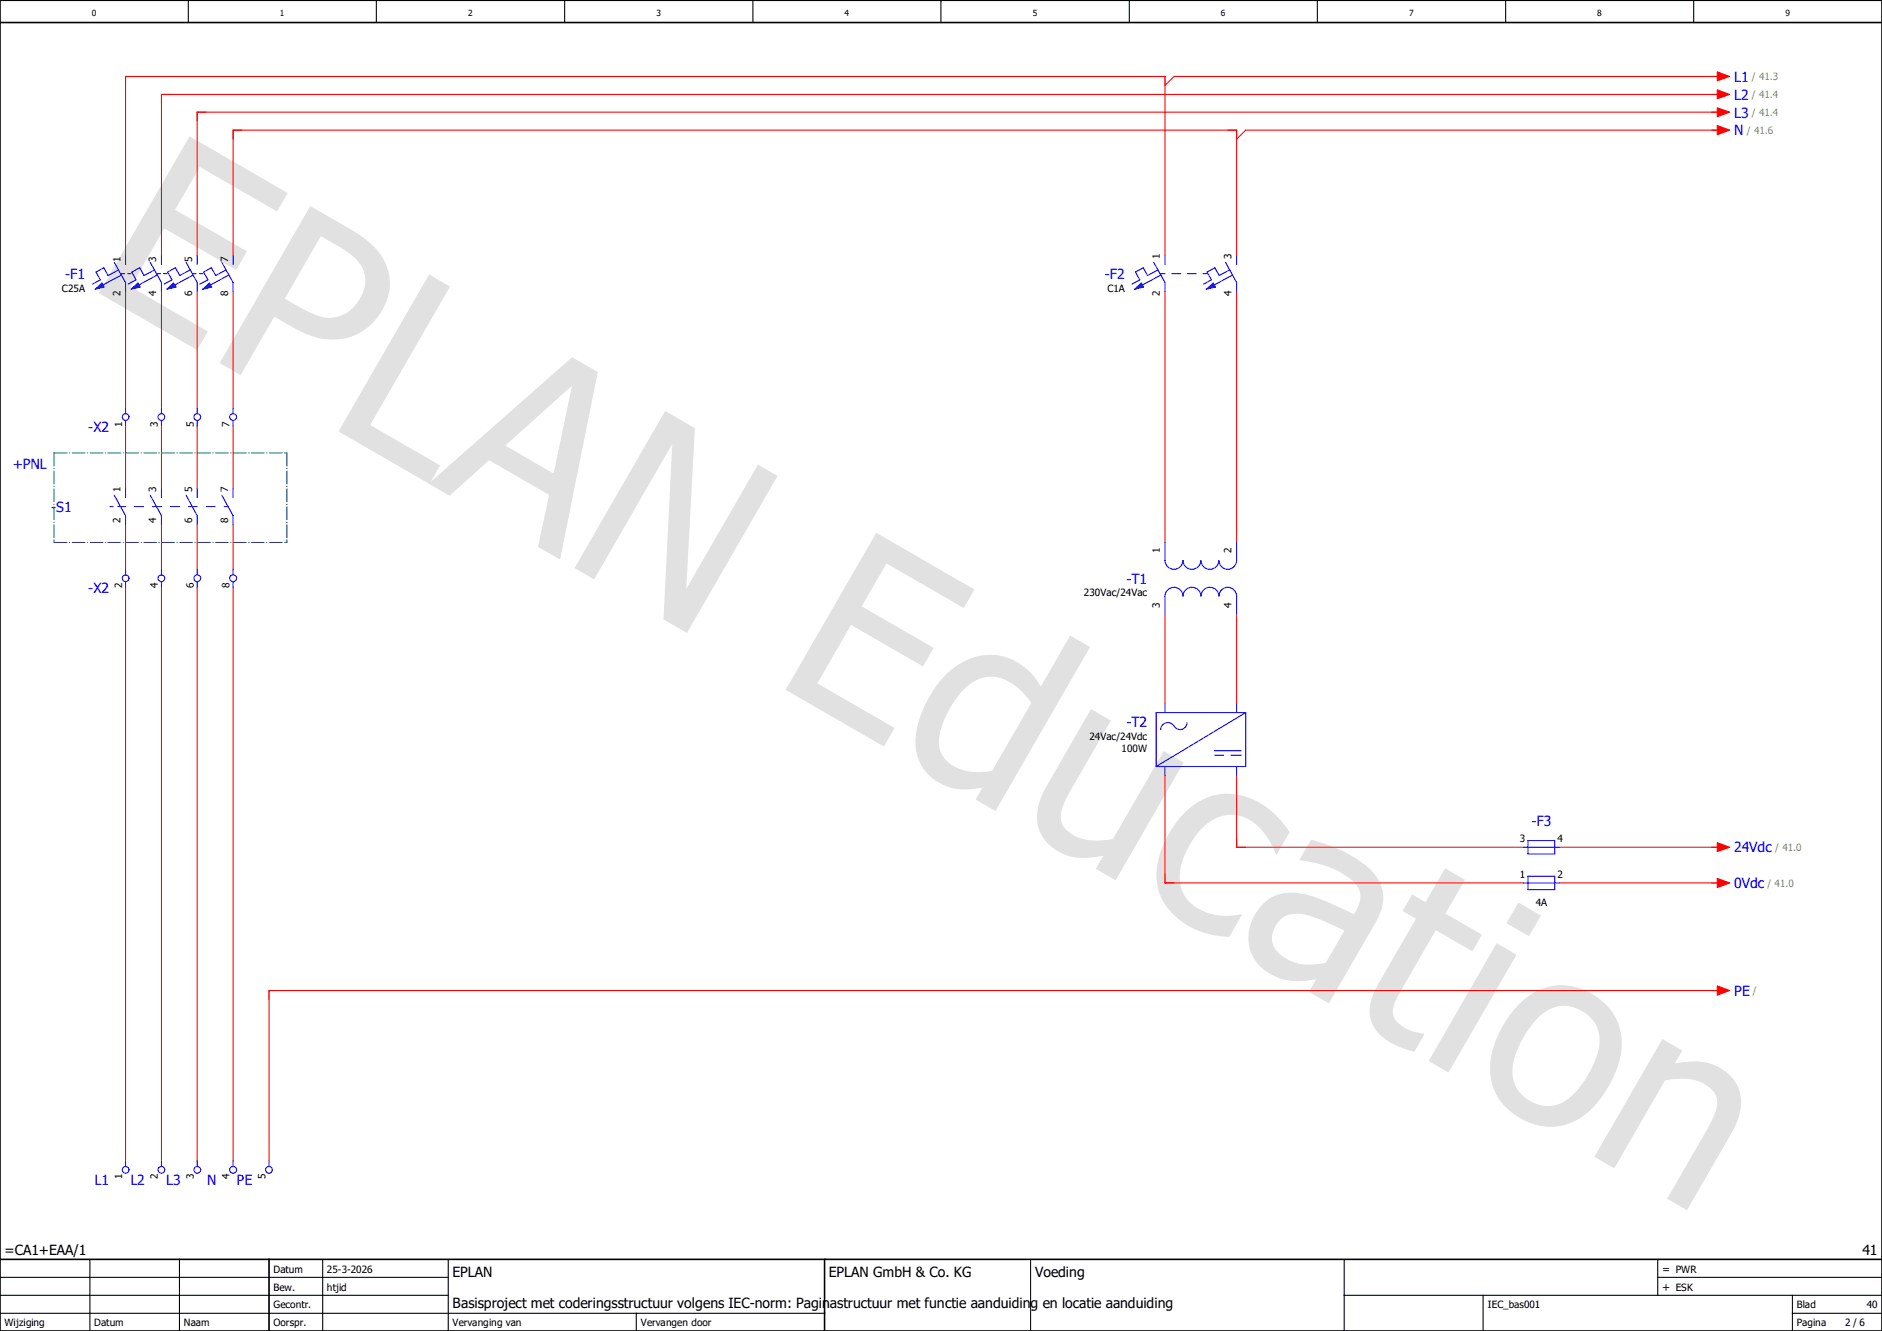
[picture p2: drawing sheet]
<svg xmlns="http://www.w3.org/2000/svg" width="297mm" height="210mm" viewBox="0 0 297 210" stroke-linecap="round" stroke-linejoin="round" font-family="sans-serif">
<path d="M210.1 -.1l-210.1 210.2M0 160.4l70.2 49.6M0 210v.1" fill="none" stroke="#fff" stroke-width=".16"/>
<g fill="none" stroke="#000" stroke-width=".17">
<path d="M29.7 0v3.6M59.4 0v3.6M89.1 0v3.6M118.8 0v3.6M148.5 0v3.6M178.2 0v3.6M207.9 0v3.6M237.6 0v3.6M267.3 0v3.6M14.2 198.7v11.3M28.3 198.7v11.3M50.9 198.7v11.3"/>
<path d="M70.7 198.7v11.3M162.6 198.7v11.3M212.1 198.7v11.3M261.6 198.7v5.7M0 207.2h130.1M0 204.4h70.7M0 201.5h70.7M100.4 207.2v2.8M212.1 204.4h84.9M234.1 204.4v5.6M261.6 201.5h35.4M282.9 207.2h14.1"/>
<path d="M282.9 204.4v5.6"/>
</g>
<path d="M0 3.6h297M0 0h297v210h-297zM0 198.7h297M42.5 198.7v11.3M130.1 198.7v11.3" fill="none" stroke="#000" stroke-width=".25"/>
<path d="M29.9 21.5l15.5 9-1.7 2.9-12.2-7.1-3.9 6.8 11.4 6.6-1.7 2.9-11.4-6.6-5.3 9.3 12.2 7-1.7 2.9-15.5-8.9zM49 32.5l6.2 3.6a12.1 12.1 0 0 1 5.8 5.9 8.4 8.4 0 0 1-2.2 8.9 9.4 9.4 0 0 1-11.2 1.4l-4.3-2.3-5.3 9.2-3.3-1.9zM50.6 37.3l-5.7 9.8 2.3 1.3a8.8 8.8 0 0 0 5.6 1.7 6.1 6.1 0 0 0 4.7-6.9 7.2 7.2 0 0 0-3.6-4.1zM67.7 43.3l3.3 1.9-12.6 21.9 11.1 6.3-1.7 3-14.4-8.3zM67.6 76.3l22.7-19.9 4 2.3-5.9 29.6-3.5-2 1.8-8.2-9.5-5.5-6.2 5.6zM79.7 70.3l7.7 4.4 2.9-13.9zM105 64.9l4.7 2.7-1.4 25.3 11.3-19.6 3.1 1.8-14.3 24.8-3.7-2.2 1.4-27.6-12.3 21.3-3.1-1.8zM138.3 84.1l15.5 8.9-1.7 2.9-12.2-7-3.9 6.8 11.3 6.5-1.6 2.9-11.4-6.5-5.3 9.2 12.2 7.1-1.7 2.9-15.5-9zM149.4 106.4a9.3 9.3 0 0 1 9.9-2.5 9.8 9.8 0 0 1 5 4.4l4.6-8 3.1 1.8-14.9 25.9-3.1-1.8 1.1-1.9a8.7 8.7 0 0 1-9.1-2.7 8.4 8.4 0 0 1-1-8 18.7 18.7 0 0 1 4.4-7.2zM152.1 108.8a14 14 0 0 0-3.9 8.4 4.8 4.8 0 0 0 4.1 4.4 10.4 10.4 0 0 0 4.3 0l6.2-10.7a9.3 9.3 0 0 0-5.7-4.1 5.9 5.9 0 0 0-5 2zM172.2 111.9l3.1 1.8-6.4 11.1a8.6 8.6 0 0 0-1.5 4.4 4 4 0 0 0 3 3 10.8 10.8 0 0 0 5.2 .2l8.1-13.9 3.1 1.8-10.7 18.6-3.2-1.8 1.2-2.1a9.5 9.5 0 0 1-7.1-.7 6.3 6.3 0 0 1-2.9-8l1.1-2.4zM186.7 128.5a9.4 9.4 0 0 1 12.7-1.5 14.8 14.8 0 0 1 4.1 4.3l-2 3.5-.2-.1a9.9 9.9 0 0 0-4.8-5.7 6.1 6.1 0 0 0-7.2 2.1 12 12 0 0 0-3.1 7.5 6.1 6.1 0 0 0 5.1 5.7 10.3 10.3 0 0 0 4.5 0l.2 .1-2 3.5a12.3 12.3 0 0 1-10.6-6 10 10 0 0 1 .4-9.1l1.6-2.7zM201.9 145.2a3.6 3.6 0 0 0-.3 5 7.5 7.5 0 0 0 7.1 1.8l.5-.1 3-5.1-2.4-1.1a10.6 10.6 0 0 0-6-1.5 3.1 3.1 0 0 0-1.9 1zM206.9 132.5a20.8 20.8 0 0 1 9.9 5.3 6 6 0 0 1 .6 7.3l-7.7 13.2-3.1-1.8 1.1-2a10 10 0 0 1-7.9-1.2 6.7 6.7 0 0 1-1.1-9.9 6.4 6.4 0 0 1 7-2.3 36.2 36.2 0 0 1 7.9 3.2 4.3 4.3 0 0 0 .9-3.8 7.3 7.3 0 0 0-3.8-3.3 22.3 22.3 0 0 0-5.6-1.5zM222.9 141.1l2.1 1.2 3.1-5.3 3.1 1.8-3.1 5.4 5.8 3.3-1.5 2.6-5.8-3.3-5.1 8.9a10.4 10.4 0 0 0-1.7 3.8 2.96 2.96 0 0 0 2 2.7 7.7 7.7 0 0 0 2.8 .9l.2 .1-1.6 2.8-1.2-.4a9.5 9.5 0 0 1-5.2-3.6 5.6 5.6 0 0 1-.1-5.2l.8-1.5 6-10.3-2.2-1.3zM236.2 148.8l3.1 1.8-10.7 18.6-3.1-1.8zM239.6 142.4l3.6 2.1-1.9 3.2-3.6-2zM239.5 158.6a9.2 9.2 0 0 1 13.2-.7 9.2 9.2 0 0 1 2.5 10.8 15.8 15.8 0 0 1-6.3 8 9 9 0 0 1-9.8-.8 9 9 0 0 1-3.4-10.6 18.1 18.1 0 0 1 3.8-6.7zM242.6 160.7a15.1 15.1 0 0 0-3.9 7.7 5.6 5.6 0 0 0 3.4 5.6 5.6 5.6 0 0 0 6.4-1.5 15.5 15.5 0 0 0 3.9-7.7 5.6 5.6 0 0 0-6.9-5.9 6.3 6.3 0 0 0-2.9 1.8zM262.4 163.9l3.1 1.9-1.2 2a9.5 9.5 0 0 1 7.8 1.1 6.2 6.2 0 0 1 2.2 7.5l-1.1 2.5-7 12.1-3.1-1.9 6.1-10.5a11.7 11.7 0 0 0 1.8-4.5 3.6 3.6 0 0 0-2.5-3.3 9.8 9.8 0 0 0-5.7-.3l-8 13.8-3.2-1.8z" fill="#e1e1e1"/>
<g fill="none" stroke="#f00" stroke-width=".17">
<path d="M271.5 12.1h-86.2l-1.4 1.4M271.5 14.9h-246v25.4M271.5 17.7h-240.4v22.6M271.5 20.5h-74.9l-1.4 1.5M19.8 40.3v-28.2h164.1v28.2M19.8 46v18.4M25.5 46v18.4M31.1 46v18.4M36.8 40.3v-19.8h158.4v19.8M36.8 46v18.4M183.9 46v39.6M195.2 46v39.6"/>
<path d="M19.8 67.2v9.9M25.5 67.2v9.9M31.1 67.2v9.9M36.8 67.2v9.9M19.8 82.8v7M19.8 92.7v90.5M25.5 82.8v7M25.5 92.7v90.5M31.1 82.8v7M31.1 92.7v90.5M36.8 82.8v7M36.8 92.7v90.5"/>
<path d="M183.9 96.9v14.1M195.2 96.9v14.1M183.9 122.3v17h56.5M195.2 122.3v11.4h45.2M246.1 139.3h25.4M246.1 133.7h25.4M271.5 156.3h-229v26.9"/>
</g>
<g fill="none" stroke="#00f" stroke-width=".17">
<path d="M18 41.4l1.8 3.2v1.4M18.7 42.6l-1.6 .9-.7-1.3-1.2 .7 .6 1.3-1.2 .6M19.1 43.2h.5M19.2 43.4l-2.9 1.6M19.8 40.3v1.4M20.2 43.2h.5M20.7 45.6l1.1-.9 .3 .6zM23.7 41.4l1.8 3.2v1.4M24.4 42.6l-1.7 .9-.6-1.3-1.3 .7 .7 1.3-1.3 .6M24.8 43.2h.5M24.8 43.4l-2.9 1.6M25.5 40.3v1.4"/>
<path d="M25.8 43.2h.6M29.4 41.4l1.7 3.2v1.4M30 42.6l-1.6 .9-.7-1.3-1.2 .7 .6 1.3-1.2 .6M30.4 43.2h.5M30.5 43.4l-2.9 1.6M31.1 40.3v1.4M31.5 43.2h.5M35 41.4l1.8 3.2v1.4M35.7 42.6l-1.7 .9-.6-1.3-1.3 .7 .7 1.3-1.3 .6M36.1 43.4l-2.9 1.6M36.8 40.3v1.4M19.8 183.2v.9"/>
<path d="M25.5 183.2v.9M31.1 183.2v.9M36.8 183.2v.9M42.5 183.2v.9"/>
<circle cx="19.8" cy="184.6" r=".54"/>
<circle cx="25.5" cy="184.6" r=".53"/>
<circle cx="31.1" cy="184.6" r=".54"/>
<circle cx="36.8" cy="184.6" r=".54"/>
<circle cx="42.4" cy="184.6" r=".53"/>
</g>
<path d="M20.7 45.6l1.1-.9 .3 .6z" fill="#00f"/>
<path d="M26.3 45.6l1.1-.9 .4 .6z" fill="none" stroke="#00f" stroke-width=".17"/>
<path d="M26.3 45.6l1.1-.9 .4 .6z" fill="#00f"/>
<path d="M15 45.6l1.1-.9 .3 .6z" fill="none" stroke="#00f" stroke-width=".17"/>
<path d="M15 45.6l1.1-.9 .3 .6z" fill="#00f"/>
<path d="M32 45.6l1.1-.9 .3 .6z" fill="none" stroke="#00f" stroke-width=".17"/>
<path d="M32 45.6l1.1-.9 .3 .6z" fill="#00f"/>
<g fill="none" stroke="#00f" stroke-width=".17">
<path d="M182.1 41.4l1.8 3.2v1.4M182.8 42.6l-1.7 .9-.7-1.3-1.2 .7 .7 1.3-1.3 .6M183.1 43.2h.8M183.2 43.4l-2.9 1.6M183.9 40.3v1.4M184.9 43.2h1.5M187.4 43.2h1.4M189.9 43.2h.7M190.4 45.6l1.1-.9 .3 .6zM193.4 41.4l1.8 3.2v1.4M194.1 42.6l-1.7 .9-.7-1.3-1.2 .7 .7 1.3-1.3 .6M194.5 43.4l-2.9 1.6"/>
<path d="M195.2 40.3v1.4"/>
</g>
<path d="M190.4 45.6l1.1-.9 .3 .6z" fill="#00f"/>
<path d="M179.1 45.6l1-.9 .4 .6z" fill="none" stroke="#00f" stroke-width=".17"/>
<path d="M179.1 45.6l1-.9 .4 .6z" fill="#00f"/>
<g fill="none" stroke="#00f" stroke-width=".17">
<path d="M17.4 79.9h.5M18 78.1l1.8 3.3v1.4M18.6 79.9h1.2M19.8 77.1v1.4M21.3 79.9h1.3M23.7 78.1l1.8 3.3v1.4M24 79.9h1.5M25.5 77.1v1.4M26.9 79.9h1.4M29.4 78.1l1.7 3.3v1.4M29.7 79.9h1.4M31.1 77.1v1.4"/>
<path d="M32.6 79.9h1.4M35 78.1l1.8 3.3v1.4M35.4 79.9h.6M36.8 77.1v1.4"/>
</g>
<g fill="#007f7f">
<path d="M45 85.5l.4 .1-.4 .1z"/>
<path d="M45.2 85.3h.2v.3l-.1 .1z"/>
<path d="M45 71.4l.4 .1h-.4z"/>
<path d="M8.4 85.3h.2l-.1 .4z"/>
<path d="M8.5 85.5l-.1 .1 .1 .1h2.1v-.2zM10.9 85.5v.2h.1v-.2zM11.3 85.5v.2h2.2v-.2zM13.7 85.5v.2h.2v-.2zM14.2 85.5v.2h2.1v-.2zM16.6 85.5v.2h.1v-.2zM17 85.5v.2h2.1v-.2zM19.4 85.5v.2h.2v-.2zM19.8 85.5v.2h2.1v-.2zM22.2 85.5v.2h.2v-.2zM22.6 85.5v.2h2.2v-.2zM25 85.5v.2h.2v-.2zM25.5 85.5v.2h2.1v-.2zM27.9 85.5v.2h.1v-.2zM28.3 85.5v.2h2.1v-.2zM30.7 85.5v.2h.2v-.2zM31.1 85.5v.2h2.2v-.2zM33.5 85.5v.2h.2v-.2zM34 85.5v.2h2.1v-.2zM36.4 85.5v.2h.1v-.2zM36.8 85.5v.2h2.1v-.2zM39.2 85.5v.2h.2v-.2zM39.6 85.5v.2h2.1v-.2zM42 85.5v.2h.2v-.2zM42.5 85.5v.2h2.1v-.2zM44.8 85.5v.2h.2v-.2z"/>
<path d="M45.2 71.5v2.1h.2v-2.1l-.1-.1zM45.2 73.8v.2h.2v-.2zM45.2 74.3v2.1h.2v-2.1zM45.2 76.7v.1h.2v-.1zM45.2 77.1v2.1h.2v-2.1zM45.2 79.5v.2h.2v-.2zM45.2 79.9v2.1h.2v-2.1zM45.2 82.3v.2h.2v-.2zM45.2 82.8v2.1h.2v-2.1zM45.2 85.1v.2h.2v-.2z"/>
<path d="M8.5 71.4l-.1 .1h.1h2.1v-.1zM10.9 71.4v.1h.1v-.1zM11.3 71.4v.1h2.2v-.1zM13.7 71.4v.1h.2v-.1zM14.2 71.4v.1h2.1v-.1zM16.6 71.4v.1h.1v-.1zM17 71.4v.1h2.1v-.1zM19.4 71.4v.1h.2v-.1zM19.8 71.4v.1h2.1v-.1zM22.2 71.4v.1h.2v-.1zM22.6 71.4v.1h2.2v-.1zM25 71.4v.1h.2v-.1zM25.5 71.4v.1h2.1v-.1zM27.9 71.4v.1h.1v-.1zM28.3 71.4v.1h2.1v-.1zM30.7 71.4v.1h.2v-.1zM31.1 71.4v.1h2.2v-.1zM33.5 71.4v.1h.2v-.1zM34 71.4v.1h2.1v-.1zM36.4 71.4v.1h.1v-.1zM36.8 71.4v.1h2.1v-.1zM39.2 71.4v.1h.2v-.1zM39.6 71.4v.1h2.1v-.1zM42 71.4v.1h.2v-.1zM42.5 71.4v.1h2.1v-.1zM44.8 71.4v.1h.2v-.1z"/>
<path d="M8.4 71.5v2.1h.2v-2.1l-.1-.1zM8.4 73.8v.2h.2v-.2zM8.4 74.3v2.1h.2v-2.1zM8.4 76.7v.1h.2v-.1zM8.4 77.1v2.1h.2v-2.1zM8.4 79.5v.2h.2v-.2zM8.4 79.9v2.1h.2v-2.1zM8.4 82.3v.2h.2v-.2zM8.4 82.8v2.1h.2v-2.1zM8.4 85.1v.2h.2v-.2z"/>
</g>
<g fill="none" stroke="#00f" stroke-width=".17">
<path d="M19.8 64.4v.9M19.8 66.3v.9M25.5 64.4v.9M25.5 66.3v.9M31.1 64.4v.9M31.1 66.3v.9M36.8 64.4v.9M36.8 66.3v.9M19.8 89.8v.9M19.8 91.8v.9M25.5 89.8v.9M25.5 91.8v.9"/>
<path d="M31.1 89.8v.9M31.1 91.8v.9M36.8 89.8v.9M36.8 91.8v.9M183.9 85.6v2.8a1.42 1.42 0 0 0 1.4 1.4 1.42 1.42 0 0 0 1.4-1.4 1.42 1.42 0 0 0 1.4 1.4 1.42 1.42 0 0 0 1.4-1.4 1.42 1.42 0 0 0 1.4 1.4 1.42 1.42 0 0 0 1.5-1.4 1.4 1.4 0 0 0 1.4 1.4 1.4 1.4 0 0 0 1.4-1.4v-2.8M183.9 96.9v-2.8a1.42 1.42 0 0 1 1.4-1.4 1.42 1.42 0 0 1 1.4 1.4 1.42 1.42 0 0 1 1.4-1.4 1.42 1.42 0 0 1 1.4 1.4 1.42 1.42 0 0 1 1.4-1.4 1.42 1.42 0 0 1 1.5 1.4 1.4 1.4 0 0 1 1.4-1.4 1.4 1.4 0 0 1 1.4 1.4v2.8M183.9 111v1.4M187.3 114a1.08 1.08 0 0 1-.8 1.1 1.08 1.08 0 0 1-1.2-.5 1.14 1.14 0 0 0-1.3-.6 1.14 1.14 0 0 0-.8 1.1M191.6 119.2h1.6M191.6 118.4h4.3M194.3 119.2h1.6M195.2 111v1.4"/>
<path d="M196.6 112.4l-14.1 8.5M196.6 112.4v8.5h-14.1M196.6 112.4h-14.1v8.5M183.9 120.9v1.4M195.2 120.9v1.4M240.4 139.3h5.7M240.4 133.7h5.7M241.1 132.6h4.3v2.1h-4.3zM241.1 138.3h4.3v2.1h-4.3z"/>
<circle cx="19.8" cy="65.8" r=".54"/>
<circle cx="25.5" cy="65.8" r=".53"/>
<circle cx="31.1" cy="65.8" r=".54"/>
<circle cx="36.8" cy="65.8" r=".54"/>
<circle cx="19.8" cy="91.2" r=".54"/>
<circle cx="25.5" cy="91.2" r=".53"/>
<circle cx="31.1" cy="91.2" r=".54"/>
<circle cx="36.8" cy="91.2" r=".54"/>
</g>
<path d="M271 11.3l2 .8-2 .6z" fill="none" stroke="#f00" stroke-width=".17"/>
<path d="M271 11.3l2 .8-2 .6z" fill="#f00"/>
<path d="M270.1 12.1h.9M271 14.2l2 .7-2 .7z" fill="none" stroke="#f00" stroke-width=".17"/>
<path d="M271 14.2l2 .7-2 .7z" fill="#f00"/>
<path d="M270.1 14.9h.9M271 17l2 .7-2 .7z" fill="none" stroke="#f00" stroke-width=".17"/>
<path d="M271 17l2 .7-2 .7z" fill="#f00"/>
<path d="M270.1 17.7h.9M271 19.8l2 .7-2 .8z" fill="none" stroke="#f00" stroke-width=".17"/>
<path d="M271 19.8l2 .7-2 .8z" fill="#f00"/>
<path d="M270.1 20.5h.9M271 155.6l2 .7-2 .7z" fill="none" stroke="#f00" stroke-width=".17"/>
<path d="M271 155.6l2 .7-2 .7z" fill="#f00"/>
<path d="M271 133l2 .7-2 .7zM270.1 156.3h.9" fill="none" stroke="#f00" stroke-width=".17"/>
<path d="M271 133l2 .7-2 .7z" fill="#f00"/>
<path d="M270.1 133.7h.9M271 138.6l2 .7-2 .7z" fill="none" stroke="#f00" stroke-width=".17"/>
<path d="M271 138.6l2 .7-2 .7z" fill="#f00"/>
<path d="M270.1 139.3h.9" fill="none" stroke="#f00" stroke-width=".17"/>
<g font-size="2.2" fill="#00f">
<text x="273.7" y="12.9">L1</text>
<text x="273.7" y="15.7">L2</text>
<text x="273.7" y="18.5">L3</text>
<text x="273.7" y="21.4">N</text>
<text x="10.3" y="44">-F1</text>
<text x="174.4" y="44">-F2</text>
<text x="13.9" y="68.1">-X2</text>
<text x="2" y="74">+PNL</text>
<text x="8.1" y="80.8">-S1</text>
<text x="13.9" y="93.6">-X2</text>
<text x="177.8" y="92.1">-T1</text>
<text x="177.8" y="114.7">-T2</text>
<text x="241.7" y="130.3">-F3</text>
<text x="273.7" y="134.5">24Vdc</text>
<text x="273.7" y="140.2">0Vdc</text>
<text x="273.7" y="157.1">PE</text>
<text x="14.9" y="186.9">L1</text>
<text x="20.6" y="186.9">L2</text>
<text x="26.2" y="186.9">L3</text>
<text x="32.7" y="186.9">N</text>
<text x="37.3" y="186.9">PE</text>
</g>
<g font-size="2.2">
<text x=".7" y="198">=CA1+EAA/1</text>
<text x="293.9" y="198">41</text>
<text x="71.4" y="201.5">EPLAN</text>
<text x="130.8" y="201.5">EPLAN GmbH &amp; Co. KG</text>
<text x="163.4" y="201.5">Voeding</text>
<text x="71.4" y="206.5">Basisproject met coderingsstructuur volgens IEC-norm: Paginastructuur met functie aanduiding en locatie aanduiding</text>
</g>
<g font-size="1.8">
<text x="262.3" y="203.7">+ ESK</text>
<text x="262.3" y="200.8">= PWR</text>
</g>
<g font-size="1.6" fill="#7ca552">
<text x="276.5" y="12.6">/ 41.3</text>
<text x="276.5" y="15.5">/ 41.4</text>
<text x="275.7" y="21.1">/ 41.6</text>
<text x="276.5" y="18.3">/ 41.4</text>
<text x="280.2" y="134.2">/ 41.0</text>
<text x="278.9" y="139.9">/ 41.0</text>
<text x="276.6" y="156.9">/</text>
</g>
<g font-size="1.6">
<text x="19" y="41.3" transform="rotate(-90 19 41.3)">1</text>
<text x="24.6" y="41.3" transform="rotate(-90 24.6 41.3)">3</text>
<text x="30.3" y="41.3" transform="rotate(-90 30.3 41.3)">5</text>
<text x="36" y="41.3" transform="rotate(-90 36 41.3)">7</text>
<text x="183.1" y="40.8" transform="rotate(-90 183.1 40.8)">1</text>
<text x="194.4" y="40.8" transform="rotate(-90 194.4 40.8)">3</text>
<text x="9.8" y="46">C25A</text>
<text x="19" y="46.8" transform="rotate(-90 19 46.8)">2</text>
<text x="24.6" y="46.8" transform="rotate(-90 24.6 46.8)">4</text>
<text x="30.3" y="46.8" transform="rotate(-90 30.3 46.8)">6</text>
<text x="36" y="46.8" transform="rotate(-90 36 46.8)">8</text>
<text x="174.8" y="46">C1A</text>
<text x="183.1" y="46.8" transform="rotate(-90 183.1 46.8)">2</text>
<text x="194.4" y="46.8" transform="rotate(-90 194.4 46.8)">4</text>
<text x="19.3" y="67.3" transform="rotate(-90 19.3 67.3)">1</text>
<text x="24.9" y="67.3" transform="rotate(-90 24.9 67.3)">3</text>
<text x="30.6" y="67.3" transform="rotate(-90 30.6 67.3)">5</text>
<text x="36.2" y="67.3" transform="rotate(-90 36.2 67.3)">7</text>
<text x="19" y="77.6" transform="rotate(-90 19 77.6)">1</text>
<text x="24.6" y="77.6" transform="rotate(-90 24.6 77.6)">3</text>
<text x="30.3" y="77.6" transform="rotate(-90 30.3 77.6)">5</text>
<text x="36" y="77.6" transform="rotate(-90 36 77.6)">7</text>
<text x="19" y="82.6" transform="rotate(-90 19 82.6)">2</text>
<text x="24.6" y="82.6" transform="rotate(-90 24.6 82.6)">4</text>
<text x="30.3" y="82.6" transform="rotate(-90 30.3 82.6)">6</text>
<text x="36" y="82.6" transform="rotate(-90 36 82.6)">8</text>
<text x="183.1" y="87.2" transform="rotate(-90 183.1 87.2)">1</text>
<text x="194.4" y="87.2" transform="rotate(-90 194.4 87.2)">2</text>
<text x="19.3" y="92.8" transform="rotate(-90 19.3 92.8)">2</text>
<text x="24.9" y="92.8" transform="rotate(-90 24.9 92.8)">4</text>
<text x="30.6" y="92.8" transform="rotate(-90 30.6 92.8)">6</text>
<text x="36.2" y="92.8" transform="rotate(-90 36.2 92.8)">8</text>
<text x="171.1" y="94.1">230Vac/24Vac</text>
<text x="183.1" y="96" transform="rotate(-90 183.1 96)">3</text>
<text x="194.4" y="96" transform="rotate(-90 194.4 96)">4</text>
<text x="171.9" y="116.8">24Vac/24Vdc</text>
<text x="177" y="118.7">100W</text>
<text x="239.9" y="132.9">3</text>
<text x="245.8" y="132.9">4</text>
<text x="239.9" y="138.5">1</text>
<text x="242.4" y="143">4A</text>
<text x="245.8" y="138.5">2</text>
<text x="19.3" y="186.1" transform="rotate(-90 19.3 186.1)">1</text>
<text x="24.9" y="186.1" transform="rotate(-90 24.9 186.1)">2</text>
<text x="30.6" y="186.1" transform="rotate(-90 30.6 186.1)">3</text>
<text x="36.2" y="186.1" transform="rotate(-90 36.2 186.1)">4</text>
<text x="41.9" y="186.1" transform="rotate(-90 41.9 186.1)">5</text>
<text x="43.1" y="203.7">Bew.</text>
<text x="43.1" y="200.8">Datum</text>
<text x="51.6" y="203.7">htjid</text>
<text x="51.6" y="200.8">25-3-2026</text>
<text x=".7" y="209.3">Wijziging</text>
<text x="14.9" y="209.3">Datum</text>
<text x="29" y="209.3">Naam</text>
<text x="43.1" y="209.3">Oorspr.</text>
<text x="43.1" y="206.5">Gecontr.</text>
<text x="71.4" y="209.3">Vervanging van</text>
<text x="101.1" y="209.3">Vervangen door</text>
<text x="234.8" y="206.5">IEC_bas001</text>
<text x="283.5" y="206.5">Blad</text>
<text x="283.5" y="209.3">Pagina</text>
<text x="291.2" y="209.3">2 / 6</text>
<text x="294.6" y="206.5">40</text>
</g>
<g font-size="1.3">
<text x="14.5" y="2.5">0</text>
<text x="44.2" y="2.5">1</text>
<text x="73.9" y="2.5">2</text>
<text x="103.6" y="2.5">3</text>
<text x="133.3" y="2.5">4</text>
<text x="163" y="2.5">5</text>
<text x="192.7" y="2.5">6</text>
<text x="222.4" y="2.5">7</text>
<text x="252.1" y="2.5">8</text>
<text x="281.8" y="2.5">9</text>
</g>
</svg>
